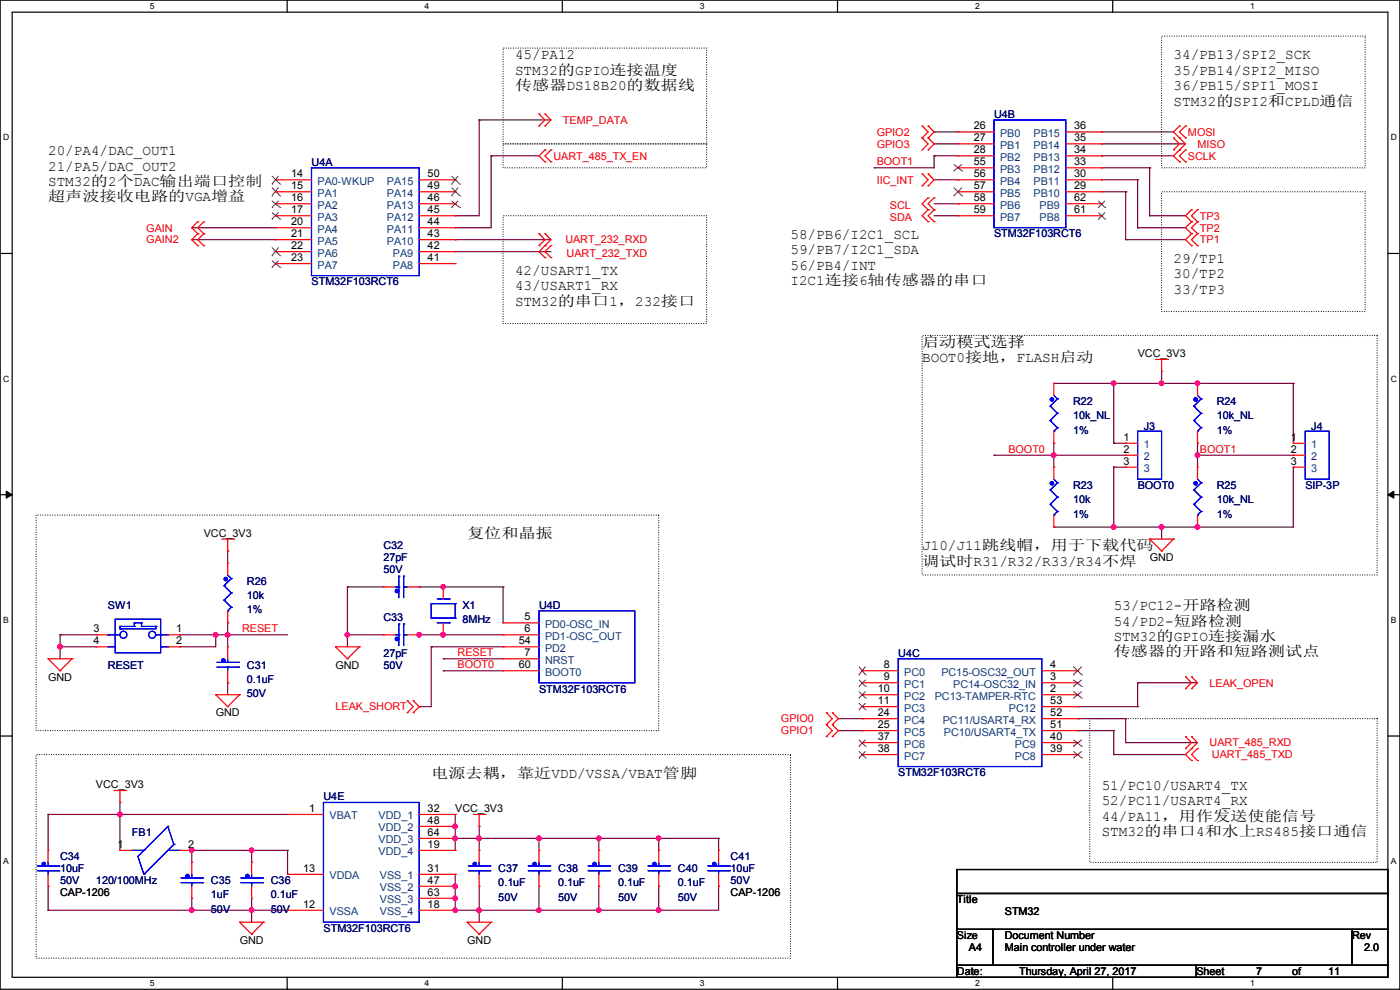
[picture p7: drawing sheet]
<svg xmlns="http://www.w3.org/2000/svg" width="297mm" height="210mm" viewBox="0 0 297 210" stroke-linecap="round" stroke-linejoin="round" font-family="sans-serif">
<path d="M0 0h297v209.8h-297zM2.6 2.6h291.8v204.7h-291.8z" fill="none" stroke="#000" stroke-width=".25"/>
<g fill="#fff">
<path d="M31.7 .3h1v2h-1z"/>
<path d="M31.7 207.6h1v1.9h-1z"/>
</g>
<path d="M60.9 0v2.6M60.9 207.3v2.5" fill="none" stroke="#000" stroke-width=".25"/>
<g fill="#fff">
<path d="M90.1 .3h1v2h-1z"/>
<path d="M90.1 207.6h1v1.9h-1z"/>
</g>
<path d="M119.3 0v2.6M119.3 207.3v2.5" fill="none" stroke="#000" stroke-width=".25"/>
<g fill="#fff">
<path d="M148.5 .3h.9v2h-.9z"/>
<path d="M148.5 207.6h.9v1.9h-.9z"/>
</g>
<path d="M177.7 0v2.6M177.7 207.3v2.5" fill="none" stroke="#000" stroke-width=".25"/>
<g fill="#fff">
<path d="M206.8 .3h1v2h-1z"/>
<path d="M206.8 207.6h1v1.9h-1z"/>
</g>
<path d="M236.1 0v2.6M236.1 207.3v2.5" fill="none" stroke="#000" stroke-width=".25"/>
<g fill="#fff">
<path d="M265.2 .3h1v2h-1z"/>
<path d="M265.2 207.6h1v1.9h-1z"/>
<path d="M.7 28.2h1.2v1.9h-1.2z"/>
<path d="M295.1 28.2h1.2v1.9h-1.2z"/>
<path d="M.7 79.3h1.2v2h-1.2z"/>
<path d="M295.1 79.3h1.2v2h-1.2z"/>
</g>
<path d="M0 53.8h2.6M294.4 53.8h2.6" fill="none" stroke="#000" stroke-width=".25"/>
<g fill="#fff">
<path d="M.7 130.5h1.2v2h-1.2z"/>
<path d="M295.1 130.5h1.1v2h-1.1z"/>
</g>
<path d="M0 104.9h2.6M294.4 104.9h2.6" fill="none" stroke="#000" stroke-width=".25"/>
<path d="M1.3 104.2l1.3 .7-1.3 .8zM294.4 104.9l1.3-.7v1.5z" fill="#000" stroke="#000" stroke-width=".21"/>
<g fill="#fff">
<path d="M.7 181.7h1.2v2h-1.2z"/>
<path d="M295.1 181.7h1.1v2h-1.1z"/>
</g>
<path d="M0 156.1h2.6M294.4 156.1h2.6M203 184.4h91.4v5.1h-91.4zM203 189.5h91.4v7.6h-91.4zM203 197.1h7.6v7.7h-7.6zM210.6 197.1h76.2v7.7h-76.2zM286.8 197.1h7.6v7.7h-7.6zM203 204.8h50.8v2.5h-50.8zM253.8 204.8h40.6v2.5h-40.6z" fill="none" stroke="#000" stroke-width=".25"/>
<path d="M106.7 10.2h43.2v20.3h-43.2zM246.4 7.7h43.2v27.9h-43.2zM106.7 30.5h43.2v5.1h-43.2zM106.7 45.8h43.2v22.8h-43.2zM246.4 40.7h43.2v25.4h-43.2zM195.6 71.2h96.5v50.8h-96.5zM7.7 109.3h132v45.7h-132zM231.2 152.4h60.9v30.5h-60.9zM7.7 160.1h160v43.1h-160z" fill="none" stroke="#000" stroke-width=".25" stroke-dasharray="0 .5"/>
<g fill="none" stroke="#800040" stroke-width=".25">
<path d="M101.6 25.4h.1M101.6 25.4v20.4h-5M101.6 25.4h15.3M104.2 33.1h.1M104.2 33.1h10.1M104.2 33.1v15.2h-7.6M185.5 35.6h.1M198.2 28h.1M198.2 30.5h.1M198.2 33.1h.1M198.2 33.1h5M198.2 30.5h5"/>
<path d="M198.2 28h5M198.2 38.1h5M198.2 33.1v2.5h-12.7M203.2 38.1h.1M233.7 33.1h.1M233.7 30.5h.1M233.7 28h.1M233.7 33.1h15.3M233.7 30.5h17.8M233.7 28h15.3M233.7 38.1h7.6M233.7 35.6h10.2"/>
<path d="M241.3 38.1h.1M241.3 38.1v10.2M243.9 35.6h.1M243.9 35.6v10.2M40.7 50.8h.1M40.7 48.3h.1M40.7 50.8h17.8M40.7 48.3h17.8M96.6 48.3h.1M96.6 45.8h.1M96.6 50.8h.1M96.6 53.4h.1"/>
<path d="M96.6 50.8h20.3M96.6 53.4h20.3M198.2 45.8h5M198.2 43.2h5M203.2 43.2h.1M203.2 45.8h.1M233.7 40.7h5.1M238.8 40.7h.1M238.8 50.8h.1M238.8 50.8h12.7M238.8 40.7v10.1M241.3 48.3h.1"/>
<path d="M241.3 48.3h10.2M243.9 45.8h.1M243.9 45.8h7.6M246.4 78.8h.1M246.4 78.8v2.5M210.9 96.6h.1M210.9 96.6h27.9M223.6 96.6h.1M223.6 81.3h.1M223.6 94h.1M223.6 81.3h50.8M223.6 94v5.1"/>
<path d="M236.3 81.3h.1M236.3 99.1h.1M236.3 94h.1M236.3 81.3v12.7M236.3 99.1v12.7M236.3 94h2.5M236.3 99.1h2.5M246.4 81.3h.1M254 81.3h.1M254 96.6h.1M254 94h.1M254 94v5.1"/>
<path d="M254 96.6h20.4M274.4 81.3h.1M274.4 99.1h.1M274.4 99.1v12.7h-50.8M274.4 81.3v12.7M48.3 116.9h.1M48.3 116.9v2.5M223.6 111.8h.1M236.3 111.8h.1M246.4 111.8h.1M246.4 111.8v2.5M254 111.8h.1"/>
<path d="M12.7 137.2h.1M12.7 134.7h.1M12.7 134.7h7.7M12.7 134.7v5M12.7 137.2h7.7M38.1 137.2h.1M38.1 134.7h.1M38.1 134.7h22.9M45.8 134.7h.1M45.8 134.7v2.5h-7.7M48.3 132.1h.1M48.3 134.7h.1"/>
<path d="M48.3 132.1v5.1M73.7 134.7h.1M73.7 124.5h.1M73.7 134.7h7.6M73.7 124.5v12.7M73.7 124.5h7.6M88.9 124.5h.1M88.9 134.7h.1M88.9 134.7h17.8M88.9 124.5h17.8M91.5 137.2h.1M91.5 137.2h15.2"/>
<path d="M91.5 137.2v12.7h-2.6M94 134.7h.1M94 124.5h.1M94 139.7h.1M94 139.7h12.7M106.7 124.5h.1M106.7 124.5v7.6M48.3 144.8h.1M48.3 144.8v2.6M88.9 149.9h.1M94 142.3h.1M94 142.3h12.7"/>
<path d="M177.8 155h5.1M177.8 152.4h5.1M182.9 152.4h.1M182.9 155h.1M228.6 155h.1M228.6 152.4h.1M228.6 155h7.7M228.6 152.4h10.2M228.6 149.9h12.7M236.3 155h.1M236.3 155v5.1M238.8 152.4h.1"/>
<path d="M238.8 157.5h.1M238.8 152.4v5.1M238.8 157.5h15.2M241.3 144.8h.1M241.3 149.9h.1M241.3 144.8h12.7M241.3 144.8v5.1M10.2 172.8h.1M10.2 172.8h50.8M10.2 172.8v7.6M25.4 172.8h.1M25.4 170.2h.1"/>
<path d="M25.4 170.2v10.2M96.6 177.8h.1M96.6 175.3h.1M96.6 172.8h.1M96.6 172.8v7.6M96.6 177.8h55.8M101.6 175.3h.1M101.6 177.8h.1M101.6 175.3v5.1M114.3 177.8h.1M114.3 177.8v2.6M127 177.8h.1"/>
<path d="M127 177.8v2.6M139.7 177.8h.1M139.7 177.8v2.6M152.4 177.8h.1M152.4 177.8v2.6M236.3 160.1h.1M236.3 160.1h15.2M10.2 188h.1M10.2 193.1h.1M10.2 193.1h50.8M10.2 188v5.1M40.7 193.1h.1"/>
<path d="M40.7 180.4h.1M40.7 180.4h20.3M40.7 180.4v2.5M40.7 190.5v2.6M53.4 180.4h.1M53.4 193.1h.1M53.4 180.4v2.5M53.4 190.5v5.1M61 180.4h.1M61 180.4v5.1M96.6 185.5h.1M96.6 190.5h.1"/>
<path d="M96.6 193.1h.1M96.6 188h.1M96.6 185.5v7.6M101.6 193.1h.1M101.6 188v7.6M114.3 193.1h.1M114.3 188v5.1M127 193.1h.1M127 188v5.1M139.7 193.1h.1M139.7 188v5.1M152.4 188h.1"/>
<path d="M152.4 188v5.1h-55.8"/>
</g>
<g fill="#f0f" stroke="#f0f" stroke-width=".25">
<circle cx="139.7" cy="193.1" r=".49"/>
<circle cx="96.5" cy="177.8" r=".49"/>
<circle cx="96.5" cy="175.3" r=".49"/>
<circle cx="101.6" cy="177.8" r=".49"/>
<circle cx="96.5" cy="190.5" r=".49"/>
<circle cx="96.5" cy="193.1" r=".49"/>
<circle cx="53.4" cy="180.4" r=".49"/>
<circle cx="139.7" cy="177.8" r=".49"/>
<circle cx="53.4" cy="193.1" r=".49"/>
<circle cx="40.7" cy="193.1" r=".49"/>
<circle cx="96.5" cy="188" r=".49"/>
<circle cx="25.4" cy="172.7" r=".49"/>
<circle cx="94" cy="134.6" r=".49"/>
<circle cx="73.7" cy="134.6" r=".49"/>
<circle cx="94" cy="124.5" r=".49"/>
<circle cx="12.7" cy="137.2" r=".49"/>
<circle cx="48.3" cy="134.6" r=".49"/>
<circle cx="45.7" cy="134.6" r=".49"/>
<circle cx="88.9" cy="134.6" r=".49"/>
<circle cx="254" cy="81.3" r=".49"/>
<circle cx="254" cy="96.5" r=".49"/>
<circle cx="246.4" cy="111.8" r=".49"/>
<circle cx="254" cy="111.8" r=".49"/>
<circle cx="236.2" cy="81.3" r=".49"/>
<circle cx="223.5" cy="96.5" r=".49"/>
<circle cx="236.2" cy="111.8" r=".49"/>
<circle cx="246.4" cy="81.3" r=".49"/>
<circle cx="40.7" cy="180.4" r=".49"/>
<circle cx="114.3" cy="177.8" r=".49"/>
<circle cx="127" cy="177.8" r=".49"/>
<circle cx="127" cy="193.1" r=".49"/>
<circle cx="114.3" cy="193.1" r=".49"/>
<circle cx="101.6" cy="193.1" r=".49"/>
</g>
<g fill="none" stroke="#f00" stroke-width=".25">
<path d="M58.5 38.1h.1M58.5 38.1h7.6M88.9 38.1h7.7M96.6 38.1h.1M114.3 26.7h.1M114.3 24.2h.1M114.3 24.2l1.3 1.2-1.3 1.3M115.6 31.8h.1M115.6 34.3h.1M115.6 24.2h.1M115.6 26.7h.1M115.6 31.8l-1.3 1.3 1.3 1.2"/>
<path d="M115.6 24.2l1.3 1.2-1.3 1.3M116.9 34.3h.1M116.9 31.8h.1M116.9 31.8l-1.3 1.3 1.3 1.2M195.6 29.3h.1M195.6 26.7h.1M195.6 31.8h.1M195.6 39.4h.1M195.6 36.9h.1M195.6 26.7l1.3 1.3-1.3 1.3M195.6 29.3l1.3 1.2-1.3 1.3M195.6 36.9l1.3 1.2-1.3 1.3"/>
<path d="M196.9 26.7h.1M196.9 29.3h.1M196.9 31.8h.1M196.9 36.9h.1M196.9 39.4h.1M196.9 26.7l1.3 1.3-1.3 1.3M196.9 29.3l1.3 1.2-1.3 1.3M196.9 36.9l1.3 1.2-1.3 1.3M203.2 28h.1M203.2 30.5h.1M203.2 33.1h.1M203.2 35.6h.1"/>
<path d="M203.2 38.1h.1M203.2 38.1h7.7M203.2 28h7.7M203.2 30.5h7.7M203.2 33.1h7.7M203.2 35.6h7.7M226.1 38.1h7.6M226.1 28h7.6M226.1 30.5h7.6M226.1 33.1h7.6M226.1 35.6h7.6M233.7 38.1h.1"/>
<path d="M233.7 35.6h.1M233.7 33.1h.1M233.7 30.5h.1M233.7 28h.1M249 31.8h.1M249 29.3h.1M249 29.3l1.2 1.2-1.2 1.3M250.2 31.8h.1M250.2 34.3h.1M250.2 26.7h.1M250.2 29.3h.1M250.2 26.7l-1.2 1.3 2.5 2.5-2.5 2.6 1.2 1.2"/>
<path d="M251.5 34.3h.1M251.5 31.8h.1M251.5 29.3h.1M251.5 26.7h.1M251.5 31.8l-1.3 1.3 1.3 1.2M251.5 26.7l-1.3 1.3 1.3 1.3M42 49.6h.1M42 52.1h.1M42 47h.1M42 49.6l-1.3 1.2 1.3 1.3M42 47l-1.3 1.3 1.3 1.3M43.2 52.1h.1"/>
<path d="M43.2 49.6h.1M43.2 47h.1M43.2 49.6l-1.2 1.2 1.2 1.3M43.2 47l-1.2 1.3 1.2 1.3M58.5 40.7h.1M58.5 43.2h.1M58.5 45.8h.1M58.5 48.3h.1M58.5 50.8h.1M58.5 53.4h.1M58.5 55.9h.1M58.5 40.7h7.6"/>
<path d="M58.5 43.2h7.6M58.5 45.8h7.6M58.5 48.3h7.6M58.5 50.8h7.6M58.5 53.4h7.6M58.5 55.9h7.6M88.9 40.7h7.7M88.9 43.2h7.7M88.9 45.8h7.7M88.9 48.3h7.7M88.9 50.8h7.7M88.9 53.4h7.7"/>
<path d="M88.9 55.9h7.7M96.6 55.9h.1M96.6 53.4h.1M96.6 50.8h.1M96.6 48.3h.1M96.6 45.8h.1M96.6 43.2h.1M96.6 40.7h.1M114.3 52.1h.1M114.3 49.6h.1M114.3 49.6l1.3 1.2-1.3 1.3M115.6 52.1h.1"/>
<path d="M115.6 54.7h.1M115.6 49.6h.1M115.6 49.6l1.3 1.2-2.6 2.6 1.3 1.3M116.9 52.1h.1M116.9 54.7h.1M116.9 52.1l-1.3 1.3 1.3 1.3M196.9 42h.1M196.9 44.5h.1M196.9 47h.1M196.9 42l-1.3 1.2 1.3 1.3M196.9 44.5l-1.3 1.3 1.3 1.2M198.2 42h.1"/>
<path d="M198.2 44.5h.1M198.2 47h.1M198.2 42l-1.3 1.2 1.3 1.3M198.2 44.5l-1.3 1.3 1.3 1.2M203.2 40.7h.1M203.2 43.2h.1M203.2 45.8h.1M203.2 40.7h7.7M203.2 43.2h7.7M203.2 45.8h7.7M226.1 40.7h7.6M226.1 43.2h7.6"/>
<path d="M226.1 45.8h7.6M233.7 45.8h.1M233.7 43.2h.1M233.7 40.7h.1M252.8 47h.1M252.8 49.6h.1M252.8 44.5h.1M252.8 52.1h.1M252.8 47l-1.3 1.3 1.3 1.3M252.8 44.5l-1.3 1.3 1.3 1.2M252.8 49.6l-1.3 1.2 1.3 1.3M254 49.6h.1"/>
<path d="M254 47h.1M254 44.5h.1M254 52.1h.1M254 47l-1.2 1.3 1.2 1.3M254 44.5l-1.2 1.3 1.2 1.2M254 49.6l-1.2 1.2 1.2 1.3M245.2 76.2h2.5M246.4 78.8h.1M246.4 76.2v2.6M247.7 76.2h.1M223.6 99.1h.1M223.6 81.3h.1"/>
<path d="M223.6 94h.1M223.6 81.3v2.6M223.6 91.5v2.5M223.6 99.1v2.5M238.8 94h.1M238.8 96.6h.1M238.8 99.1h.1M238.8 94h2.5M238.8 96.6h2.5M238.8 99.1h2.5M254 99.1h.1M254 81.3h.1"/>
<path d="M254 94h.1M254 81.3v2.6M254 91.5v2.5M254 99.1v2.5M274.4 94h.1M274.4 96.6h.1M274.4 99.1h.1M274.4 94h2.5M274.4 96.6h2.5M274.4 99.1h2.5M47 114.3h2.6M48.3 116.9h.1"/>
<path d="M48.3 119.4h.1M48.3 114.3v2.6M48.3 119.4v2.6M49.6 114.3h.1M223.6 111.8h.1M223.6 109.3v2.5M243.9 114.3h.1M243.9 114.3h5.1M243.9 114.3l2.5 2.6M246.4 116.9h.1M249 114.3h.1M249 114.3l-2.6 2.6"/>
<path d="M254 111.8h.1M254 109.3v2.5M10.2 139.7h.1M10.2 139.7h5.1M10.2 139.7l2.5 2.6M15.3 139.7h.1M15.3 139.7l-2.6 2.6M20.4 134.7h.1M20.4 137.2h.1M20.4 137.2h2.5M20.4 134.7h2.5M35.6 137.2h2.5"/>
<path d="M35.6 134.7h2.5M38.1 134.7h.1M38.1 137.2h.1M48.3 132.1h.1M48.3 137.2h.1M48.3 129.6v2.5M48.3 137.2v2.5M71.2 137.2h.1M71.2 137.2h5M71.2 137.2l2.5 2.5M73.7 139.7h.1M76.2 137.2h.1"/>
<path d="M76.2 137.2l-2.5 2.5M81.3 124.5h.1M81.3 134.7h.1M81.3 134.7h2.6M81.3 124.5h2.6M86.4 134.7h2.5M86.4 124.5h2.5M88.9 124.5h.1M88.9 134.7h.1M94 134.7h.1M94 124.5h.1M94 124.5v2.5"/>
<path d="M94 132.1v2.6M106.7 132.1h.1M106.7 134.7h.1M106.7 139.7h.1M106.7 137.2h.1M106.7 137.2h7.6M106.7 139.7h7.6M106.7 134.7h7.6M106.7 132.1h7.6M12.7 142.3h.1M45.8 147.4h.1M45.8 147.4h5"/>
<path d="M45.8 147.4l2.5 2.5M48.3 149.9h.1M48.3 144.8h.1M48.3 142.3v2.5M50.8 147.4h.1M50.8 147.4l-2.5 2.5M86.4 151.2h.1M86.4 148.6h.1M86.4 148.6l1.3 1.3-1.3 1.3M87.7 148.6h.1M87.7 151.2h.1M87.7 148.6l1.2 1.3-1.2 1.3"/>
<path d="M106.7 142.3h.1M106.7 142.3h7.6M175.3 153.7h.1M175.3 151.2h.1M175.3 156.3h.1M175.3 151.2l1.3 1.2-1.3 1.3M175.3 153.7l1.3 1.3-1.3 1.3M176.6 151.2h.1M176.6 153.7h.1M176.6 156.3h.1M176.6 151.2l1.2 1.2-1.2 1.3M176.6 153.7l1.2 1.3-1.2 1.3"/>
<path d="M182.9 142.3h.1M182.9 144.8h.1M182.9 147.4h.1M182.9 149.9h.1M182.9 152.4h.1M182.9 155h.1M182.9 157.5h.1M182.9 147.4h7.6M182.9 142.3h7.6M182.9 144.8h7.6M182.9 149.9h7.6M182.9 152.4h7.6"/>
<path d="M182.9 155h7.6M182.9 157.5h7.6M221 147.4h7.6M221 142.3h7.6M221 144.8h7.6M221 149.9h7.6M221 152.4h7.6M221 155h7.6M221 157.5h7.6M228.6 157.5h.1M228.6 155h.1M228.6 152.4h.1"/>
<path d="M228.6 149.9h.1M228.6 147.4h.1M228.6 144.8h.1M228.6 142.3h.1M251.5 158.8h.1M251.5 156.3h.1M251.5 146.1h.1M251.5 143.6h.1M251.5 156.3l1.3 1.2-1.3 1.3M251.5 143.6l1.3 1.2-1.3 1.3M252.8 156.3h.1M252.8 158.8h.1"/>
<path d="M252.8 143.6h.1M252.8 146.1h.1M252.8 156.3l1.2 1.2-2.5 2.6 1.3 1.2M252.8 143.6l1.2 1.2-1.2 1.3M254 158.8h.1M254 158.8l-1.2 1.3 1.2 1.2M24.2 167.7h2.5M25.4 170.2h.1M25.4 167.7v2.5M26.7 167.7h.1M61 172.8h.1M61 172.8h7.6"/>
<path d="M88.9 172.8h7.7M88.9 175.3h7.7M88.9 177.8h7.7M96.6 172.8h.1M96.6 175.3h.1M96.6 177.8h.1M100.4 172.8h2.5M101.6 175.3h.1M101.6 172.8v2.5M102.9 172.8h.1M182.9 160.1h.1M182.9 160.1h7.6"/>
<path d="M221 160.1h7.6M228.6 160.1h.1M252.8 161.3h.1M254 161.3h.1M10.2 180.4h.1M10.2 188h.1M10.2 180.4v2.5M10.2 185.5v2.5M25.4 180.4h.1M25.4 180.4h2.6M38.1 180.4h2.6M40.7 180.4h.1"/>
<path d="M40.7 182.9h.1M40.7 190.5h.1M40.7 182.9v2.6M40.7 188v2.5M50.8 195.6h.1M50.8 195.6h5.1M50.8 195.6l2.6 2.6M53.4 198.2h.1M53.4 182.9h.1M53.4 190.5h.1M53.4 182.9v2.6M53.4 188v2.5"/>
<path d="M55.9 195.6h.1M55.9 195.6l-2.5 2.6M61 193.1h.1M61 185.5h.1M61 193.1h7.6M61 185.5h7.6M88.9 180.4h7.7M88.9 193.1h7.7M88.9 185.5h7.7M88.9 188h7.7M88.9 190.5h7.7M96.6 193.1h.1"/>
<path d="M96.6 180.4h.1M96.6 185.5h.1M96.6 188h.1M96.6 190.5h.1M99.1 195.6h.1M99.1 195.6h5.1M99.1 195.6l2.5 2.6M101.6 198.2h.1M101.6 180.4h.1M101.6 188h.1M101.6 180.4v2.5M101.6 185.5v2.5"/>
<path d="M104.2 195.6h.1M104.2 195.6l-2.6 2.6M114.3 180.4h.1M114.3 188h.1M114.3 180.4v2.5M114.3 185.5v2.5M127 180.4h.1M127 188h.1M127 180.4v2.5M127 185.5v2.5M139.7 180.4h.1M139.7 188h.1"/>
<path d="M139.7 180.4v2.5M139.7 185.5v2.5M152.4 180.4h.1M152.4 188h.1M152.4 180.4v2.5M152.4 185.5v2.5"/>
</g>
<g fill="none" stroke="#00f" stroke-width=".25">
<path d="M66.1 35.6h22.8v22.9h-22.8zM210.9 25.4h15.2v22.9h-15.2zM222.8 86.1h.1M222.8 89.2h.1M222.8 86.1l1.5 1.6M222.8 89.2l1.5 1.5M223.6 91.5h.1M223.6 83.9l.7 .7M224.3 84.6h.1M224.3 87.7h.1M224.3 90.7h.1M224.3 84.6l-1.5 1.5"/>
<path d="M224.3 87.7l-1.5 1.5M224.3 90.7l-.7 .8M241.3 91.5h5.1v10.1h-5.1zM253.3 86.1h.1M253.3 89.2h.1M253.3 86.1l1.5 1.6M253.3 89.2l1.5 1.5M254 91.5h.1M254 83.9l.8 .7M254.8 84.6h.1M254.8 87.7h.1M254.8 90.7h.1"/>
<path d="M254.8 84.6l-1.5 1.5M254.8 87.7l-1.5 1.5M254.8 90.7l-.8 .8M276.9 91.5h5.1v10.1h-5.1zM222.8 103.9h.1M222.8 107h.1M222.8 103.9l1.5 1.6M222.8 107l1.5 1.5M223.6 109.3h.1M223.6 101.6l.7 .8M224.3 102.4h.1M224.3 105.5h.1"/>
<path d="M224.3 108.5h.1M224.3 102.4l-1.5 1.5M224.3 105.5l-1.5 1.5M224.3 108.5l-.7 .8M253.3 103.9h.1M253.3 107h.1M253.3 103.9l1.5 1.6M253.3 107l1.5 1.5M254 109.3h.1M254 101.6l.8 .8M254.8 102.4h.1M254.8 105.5h.1"/>
<path d="M254.8 108.5h.1M254.8 102.4l-1.5 1.5M254.8 105.5l-1.5 1.5M254.8 108.5l-.8 .8M22.9 134.7h.1M22.9 137.2h.1M22.9 134.7h2.5M22.9 137.2h1.5M24.4 131.4h9.7v7.1h-9.7zM25.4 133.4h.1M25.4 132.9h.1M25.4 132.9v.5"/>
<path d="M25.4 132.9h3.1M28.5 132.9h.1M28.5 132.1h.1M28.5 132.1v.8M28.5 132.1h1.5M30 132.1h.1M30 132.9h.1M30 132.9h3.1M30 132.1v.8M33.1 132.9h.1M33.1 132.9v.5h-7.7M33.1 134.7h2.5"/>
<path d="M34.1 137.2h1.5M35.6 134.7h.1M35.6 137.2h.1M47.5 124.2h.1M47.5 127.3h.1M47.5 124.2l1.6 1.6M47.5 127.3l1.6 1.5M48.3 129.6h.1M48.3 122l.8 .7M48.3 139.7v.8M49.1 122.7h.1M49.1 125.8h.1"/>
<path d="M49.1 128.8h.1M49.1 122.7l-1.6 1.5M49.1 125.8l-1.6 1.5M49.1 128.8l-.8 .8M83.9 134.7h.7M83.9 124.5h.7M84.6 122.2h.1M84.6 124.5h.1M84.6 132.4h.1M84.6 134.7h.1M84.6 122.2v4.6M84.6 132.4v4.5"/>
<path d="M85.6 122.2h.1M85.6 124.5h.1M85.6 132.4h.1M85.6 134.7h.1M85.6 134.7h.8M85.6 122.2v4.6M85.6 132.4v4.5M85.6 124.5h.8M91.5 128.1h.1M91.5 131.1h.1M91.5 131.1h5.1M91.5 128.1h5.1"/>
<path d="M91.5 128.1v3M92.8 132.1h2.5M92.8 127h2.5M95.3 132.1h.1M95.3 127h.1M96.6 131.1h.1M96.6 128.1h.1M96.6 128.1v3M114.3 129.6h20.4v15.2h-20.4zM190.5 139.7h30.5v22.9h-30.5zM46 141.5h4.6M46 140.5h4.6"/>
<path d="M48.3 141.5h.1M48.3 140.5h.1M48.3 141.5v.8M50.6 141.5h.1M50.6 140.5h.1M35.6 175.3h.1M35.6 175.3l-6.3 6.4 1.2 3.8M35.6 175.3l1.3 3.8M36.9 179.1h.1M36.9 179.1l-6.4 6.4M68.6 170.2h20.3v25.4h-20.3zM7.9 184.7h4.6"/>
<path d="M7.9 183.7h4.6M10.2 184.7h.1M10.2 183.7h.1M10.2 182.9v.8M10.2 184.7v.8M12.5 184.7h.1M12.5 183.7h.1M28 180.4h2.5M30.5 185.5h.1M30.5 180.4h.1M35.6 180.4h2.5M38.1 180.4h.1"/>
<path d="M38.4 187.2h4.6M38.4 186.2h4.6M40.7 187.2h.1M40.7 186.2h.1M40.7 185.5v.7M40.7 187.2v.8M43 187.2h.1M43 186.2h.1M51.1 187.2h4.6M51.1 186.2h4.6M53.4 187.2h.1M53.4 186.2h.1"/>
<path d="M53.4 185.5v.7M53.4 187.2v.8M55.7 187.2h.1M55.7 186.2h.1M99.4 184.7h4.5M99.4 183.7h4.5M101.6 184.7h.1M101.6 183.7h.1M101.6 182.9v.8M101.6 184.7v.8M103.9 184.7h.1M103.9 183.7h.1"/>
<path d="M112.1 184.7h4.5M112.1 183.7h4.5M114.3 184.7h.1M114.3 183.7h.1M114.3 182.9v.8M114.3 184.7v.8M116.6 184.7h.1M116.6 183.7h.1M124.8 184.7h4.5M124.8 183.7h4.5M127 184.7h.1M127 183.7h.1"/>
<path d="M127 182.9v.8M127 184.7v.8M129.3 184.7h.1M129.3 183.7h.1M137.5 184.7h4.5M137.5 183.7h4.5M139.7 184.7h.1M139.7 183.7h.1M139.7 182.9v.8M139.7 184.7v.8M142 184.7h.1M142 183.7h.1"/>
<path d="M150.2 184.7h4.5M150.2 183.7h4.5M152.4 184.7h.1M152.4 183.7h.1M152.4 182.9v.8M152.4 184.7v.8M154.7 184.7h.1M154.7 183.7h.1"/>
<circle cx="26.2" cy="134.6" r=".74"/>
<circle cx="32.3" cy="134.6" r=".74"/>
</g>
<g fill="#00f" stroke="#00f" stroke-width=".25">
<circle cx="223.2" cy="102.5" r=".36"/>
<circle cx="113.4" cy="183.3" r=".36"/>
<circle cx="39.8" cy="185.8" r=".36"/>
<circle cx="84.2" cy="125.4" r=".36"/>
<circle cx="223.2" cy="84.7" r=".36"/>
<circle cx="52.5" cy="185.8" r=".36"/>
<circle cx="253.6" cy="102.5" r=".36"/>
<circle cx="9.3" cy="183.3" r=".36"/>
<circle cx="100.7" cy="183.3" r=".36"/>
<circle cx="84.2" cy="135.5" r=".36"/>
<circle cx="138.8" cy="183.3" r=".36"/>
<circle cx="47.9" cy="122.8" r=".36"/>
<circle cx="47.4" cy="140.1" r=".36"/>
<circle cx="253.6" cy="84.7" r=".36"/>
<circle cx="126.1" cy="183.3" r=".36"/>
<circle cx="151.5" cy="183.3" r=".36"/>
</g>
<g fill="none" stroke="#804000" stroke-width=".21">
<path d="M57.7 39.1h.1M57.7 37.3l1.7 1.8M57.7 39.8l1.7 1.7M59.1 37.3l-1.4 1.8M59.1 39.8l-1.4 1.7M59.4 39.1h.1M95.8 39.1h.1M95.8 39.8l1.7 1.7M95.8 37.3l1.7 1.8M97.2 39.8l-1.4 1.7M97.2 37.3l-1.4 1.8M97.5 39.1h.1"/>
<path d="M202.3 36.3h.1M202.3 34.8l1.8 1.5M202.3 39.8l1.8 1.7M204.1 36.3h.1M204.1 34.8l-1.8 1.5M204.1 39.8l-1.8 1.7M57.7 41.5h.1M57.7 44h.1M57.7 46.5h.1M57.7 54.2h.1M57.7 56.7h.1M57.7 42.6l1.7 1.4"/>
<path d="M57.7 45.1l1.7 1.4M57.7 52.5l1.7 1.7M57.7 55.3l1.7 1.4M59.1 42.6l-1.4 1.4M59.1 45.1l-1.4 1.4M59.1 52.5l-1.4 1.7M59.1 55.3l-1.4 1.4M59.4 41.5h.1M59.4 44h.1M59.4 46.5h.1M59.4 54.2h.1M59.4 56.7h.1"/>
<path d="M95.8 44h.1M95.8 41.5h.1M95.8 42.6l1.7 1.4M97.2 42.6l-1.4 1.4M97.5 44h.1M97.5 41.5h.1M202.3 41.5h.1M204.1 41.5h.1M233 46.5h.1M233 44h.1M233 45.1l1.4 1.4M233 42.6l1.4 1.4"/>
<path d="M234.4 46.5h.1M234.4 44h.1M234.4 45.1l-1.4 1.4M234.4 42.6l-1.4 1.4M182.2 143.1h.1M182.2 145.6h.1M182.2 148.1h.1M182.2 150.6h.1M182.2 158.3h.1M182.2 141.4l1.4 1.7M182.2 144.2l1.4 1.4M182.2 146.7l1.4 1.4"/>
<path d="M182.2 149.1l1.4 1.5M182.2 156.9l1.4 1.4M182.2 159.4l1.4 1.4M183.6 143.1h.1M183.6 145.6h.1M183.6 148.1h.1M183.6 150.6h.1M183.6 158.3h.1M183.6 141.4l-1.4 1.7M183.6 144.2l-1.4 1.4M183.6 146.7l-1.4 1.4M183.6 149.1l-1.4 1.5"/>
<path d="M183.6 156.9l-1.4 1.4M183.6 159.4l-1.4 1.4M227.7 158.3h.1M227.7 148.1h.1M227.7 145.6h.1M227.7 143.1h.1M227.7 159.4l1.8 1.4M227.7 156.9l1.8 1.4M227.7 146.7l1.8 1.4M227.7 144.2l1.8 1.4M227.7 141.4l1.8 1.7M229.5 158.3h.1"/>
<path d="M229.5 148.1h.1M229.5 145.6h.1M229.5 143.1h.1M229.5 159.4l-1.8 1.4M229.5 156.9l-1.8 1.4M229.5 146.7l-1.8 1.4M229.5 144.2l-1.8 1.4M229.5 141.4l-1.8 1.7M182.2 160.8h.1M183.6 160.8h.1M227.7 160.8h.1M229.5 160.8h.1"/>
</g>
<g font-size="3">
<text x="109.3" y="12.6">45/PA12</text>
<text x="109.3" y="15.9">STM32的GPIO连接温度</text>
<text x="249" y="12.6">34/PB13/SPI2_SCK</text>
<text x="249" y="15.9">35/PB14/SPI2_MISO</text>
<text x="109.3" y="19.1">传感器DS18B20的数据线</text>
<text x="249" y="19.1">36/PB15/SPI1_MOSI</text>
<text x="249" y="22.4">STM32的SPI2和CPLD通信</text>
<text x="10.2" y="32.9">20/PA4/DAC_OUT1</text>
<text x="10.2" y="36.2">21/PA5/DAC_OUT2</text>
<text x="10.2" y="39.5">STM32的2个DAC输出端口控制</text>
<text x="10.2" y="42.7">超声波接收电路的VGA增益</text>
<text x="167.7" y="50.7">58/PB6/I2C1_SCL</text>
<text x="167.7" y="54">59/PB7/I2C1_SDA</text>
<text x="109.3" y="58.3">42/USART1_TX</text>
<text x="167.7" y="57.2">56/PB4/INT</text>
<text x="249" y="55.8">29/TP1</text>
<text x="249" y="59.1">30/TP2</text>
<text x="109.3" y="61.6">43/USART1_RX</text>
<text x="109.3" y="64.9">STM32的串口1，232接口</text>
<text x="167.7" y="60.5">I2C1连接6轴传感器的串口</text>
<text x="249" y="62.3">33/TP3</text>
<text x="195.6" y="76.8">BOOT0接地，FLASH启动</text>
<text x="195.6" y="73.6">启动模式选择</text>
<text x="99.1" y="114.2">复位和晶振</text>
<text x="195.6" y="116.8">J10/J11跳线帽，用于下载代码</text>
<text x="195.6" y="120">调试时R31/R32/R33/R34不焊</text>
<text x="236.3" y="129.5">53/PC12-开路检测</text>
<text x="236.3" y="132.7">54/PD2-短路检测</text>
<text x="236.3" y="136">STM32的GPIO连接漏水</text>
<text x="236.3" y="139.2">传感器的开路和短路测试点</text>
<text x="91.5" y="165">电源去耦，靠近VDD/VSSA/VBAT管脚</text>
<text x="233.7" y="167.6">51/PC10/USART4_TX</text>
<text x="233.7" y="170.8">52/PC11/USART4_RX</text>
<text x="233.7" y="174.1">44/PA11，用作发送使能信号</text>
<text x="233.7" y="177.3">STM32的串口4和水上RS485接口通信</text>
</g>
<g font-size="2.3" fill="#f00">
<text x="119.4" y="26.2">TEMP_DATA</text>
<text x="186" y="28.8">GPIO2</text>
<text x="252" y="28.8">MOSI</text>
<text x="117.4" y="33.9">UART_485_TX_EN</text>
<text x="186" y="35.1">BOOT1</text>
<text x="186" y="31.3">GPIO3</text>
<text x="252" y="33.9">SCLK</text>
<text x="254.1" y="31.3">MISO</text>
<text x="186" y="38.9">IIC_INT</text>
<text x="188.8" y="44.3">SCL</text>
<text x="188.8" y="46.8">SDA</text>
<text x="254.6" y="46.6">TP3</text>
<text x="31" y="51.6">GAIN2</text>
<text x="31" y="49.1">GAIN</text>
<text x="119.9" y="51.6">UART_232_RXD</text>
<text x="254.6" y="49.1">TP2</text>
<text x="254.6" y="51.6">TP1</text>
<text x="120.2" y="54.4">UART_232_TXD</text>
<text x="213.9" y="96.1">BOOT0</text>
<text x="254.6" y="96.1">BOOT1</text>
<text x="51.4" y="134.2">RESET</text>
<text x="97.1" y="139.2">RESET</text>
<text x="97.1" y="141.8">BOOT0</text>
<text x="256.6" y="145.6">LEAK_OPEN</text>
<text x="71.2" y="150.7">LEAK_SHORT</text>
<text x="165.7" y="153.2">GPIO0</text>
<text x="165.7" y="155.8">GPIO1</text>
<text x="256.6" y="158.3">UART_485_RXD</text>
<text x="257.1" y="160.9">UART_485_TXD</text>
</g>
<g font-size="2.3">
<text x="206.6" y="27.4">26</text>
<text x="206.6" y="30">27</text>
<text x="227.9" y="30">35</text>
<text x="227.9" y="27.4">36</text>
<text x="206.6" y="32.5">28</text>
<text x="206.6" y="35.1">55</text>
<text x="227.9" y="35.1">33</text>
<text x="227.9" y="32.5">34</text>
<text x="61.8" y="37.6">14</text>
<text x="61.8" y="40.1">15</text>
<text x="90.7" y="40.1">49</text>
<text x="90.7" y="37.6">50</text>
<text x="206.6" y="37.6">56</text>
<text x="206.6" y="40.1">57</text>
<text x="227.9" y="40.1">29</text>
<text x="227.9" y="37.6">30</text>
<text x="61.8" y="42.7">16</text>
<text x="61.8" y="45.2">17</text>
<text x="61.8" y="47.8">20</text>
<text x="90.7" y="47.8">44</text>
<text x="90.7" y="45.2">45</text>
<text x="90.7" y="42.7">46</text>
<text x="206.6" y="42.7">58</text>
<text x="206.6" y="45.2">59</text>
<text x="227.9" y="45.2">61</text>
<text x="227.9" y="42.7">62</text>
<text x="61.8" y="50.3">21</text>
<text x="61.8" y="52.8">22</text>
<text x="90.7" y="52.8">42</text>
<text x="90.7" y="50.3">43</text>
<text x="61.8" y="55.4">23</text>
<text x="90.7" y="55.4">41</text>
<text x="241.4" y="75.8">VCC_3V3</text>
<text x="238.3" y="93.5">1</text>
<text x="273.9" y="93.5">1</text>
<text x="238.3" y="96">2</text>
<text x="238.3" y="98.6">3</text>
<text x="273.9" y="96">2</text>
<text x="273.9" y="98.6">3</text>
<text x="43.2" y="113.9">VCC_3V3</text>
<text x="243.9" y="119">GND</text>
<text x="111.3" y="131.6">5</text>
<text x="19.9" y="134.1">3</text>
<text x="19.9" y="136.7">4</text>
<text x="37.4" y="134.1">1</text>
<text x="37.4" y="136.7">2</text>
<text x="110" y="136.7">54</text>
<text x="111.3" y="134.1">6</text>
<text x="71.2" y="141.8">GND</text>
<text x="110" y="141.7">60</text>
<text x="111.3" y="139.2">7</text>
<text x="187.5" y="141.7">8</text>
<text x="222.8" y="141.7">4</text>
<text x="10.2" y="144.4">GND</text>
<text x="186.2" y="146.8">10</text>
<text x="186.2" y="149.4">11</text>
<text x="187.5" y="144.3">9</text>
<text x="222.8" y="149.4">53</text>
<text x="222.8" y="146.8">2</text>
<text x="222.8" y="144.3">3</text>
<text x="45.8" y="152">GND</text>
<text x="186.2" y="151.9">24</text>
<text x="186.2" y="154.4">25</text>
<text x="222.8" y="154.4">51</text>
<text x="222.8" y="151.9">52</text>
<text x="186.2" y="157">37</text>
<text x="186.2" y="159.5">38</text>
<text x="222.8" y="159.5">39</text>
<text x="222.8" y="157">40</text>
<text x="20.4" y="167.2">VCC_3V3</text>
<text x="65.6" y="172.2">1</text>
<text x="90.7" y="172.2">32</text>
<text x="96.6" y="172.3">VCC_3V3</text>
<text x="24.9" y="179.8">1</text>
<text x="39.9" y="179.8">2</text>
<text x="90.7" y="179.8">19</text>
<text x="90.7" y="174.8">48</text>
<text x="90.7" y="177.3">64</text>
<text x="64.3" y="184.9">13</text>
<text x="90.7" y="184.9">31</text>
<text x="12.7" y="190.1">CAP-1206</text>
<text x="90.7" y="187.5">47</text>
<text x="90.7" y="190">63</text>
<text x="155" y="190.1">CAP-1206</text>
<text x="203" y="191.6">Title</text>
<text x="64.3" y="192.5">12</text>
<text x="90.7" y="192.5">18</text>
<text x="213.2" y="194.1">STM32</text>
<text x="50.8" y="200.2">GND</text>
<text x="99.1" y="200.2">GND</text>
<text x="203" y="199.2">Size</text>
<text x="205.5" y="201.8">A4</text>
<text x="213.2" y="199.2">Document Number</text>
<text x="213.2" y="201.8">Main controller under water</text>
<text x="286.8" y="199.2">Rev</text>
<text x="289.4" y="201.8">2.0</text>
<text x="203" y="206.8">Date:</text>
<text x="216.2" y="206.8">Thursday, April 27, 2017</text>
<text x="253.8" y="206.8">Sheet</text>
<text x="266.5" y="206.8">7</text>
<text x="274.1" y="206.8">of</text>
<text x="281.7" y="206.8">11</text>
</g>
<g font-size="2.3" fill="#000080">
<text x="210.9" y="25">U4B</text>
<text x="66.1" y="35.1">U4A</text>
<text x="210.9" y="50.4">STM32F103RCT6</text>
<text x="66.1" y="60.5">STM32F103RCT6</text>
<text x="227.6" y="85.9">R22</text>
<text x="227.6" y="89">10k_NL</text>
<text x="258.1" y="85.9">R24</text>
<text x="258.1" y="89">10k_NL</text>
<text x="227.6" y="92">1%</text>
<text x="242.6" y="91.3">J3</text>
<text x="258.1" y="92">1%</text>
<text x="278.2" y="91.3">J4</text>
<text x="227.6" y="103.7">R23</text>
<text x="227.6" y="106.8">10k</text>
<text x="241.4" y="103.7">BOOT0</text>
<text x="258.1" y="103.7">R25</text>
<text x="258.1" y="106.8">10k_NL</text>
<text x="276.9" y="103.7">SIP-3P</text>
<text x="227.6" y="109.8">1%</text>
<text x="258.1" y="109.8">1%</text>
<text x="81.3" y="116.4">C32</text>
<text x="81.3" y="119">27pF</text>
<text x="52.4" y="124">R26</text>
<text x="81.3" y="121.5">50V</text>
<text x="22.9" y="129.1">SW1</text>
<text x="52.4" y="127.1">10k</text>
<text x="52.4" y="130.1">1%</text>
<text x="81.3" y="131.7">C33</text>
<text x="98.1" y="129.1">X1</text>
<text x="114.4" y="129.1">U4D</text>
<text x="98.1" y="132.2">8MHz</text>
<text x="22.9" y="141.8">RESET</text>
<text x="52.4" y="141.8">C31</text>
<text x="81.3" y="139.3">27pF</text>
<text x="81.3" y="141.8">50V</text>
<text x="190.6" y="139.3">U4C</text>
<text x="52.4" y="144.9">0.1uF</text>
<text x="52.4" y="147.9">50V</text>
<text x="114.4" y="146.9">STM32F103RCT6</text>
<text x="190.6" y="164.7">STM32F103RCT6</text>
<text x="68.6" y="169.8">U4E</text>
<text x="28" y="177.4">FB1</text>
<text x="12.7" y="182.5">C34</text>
<text x="12.7" y="185">10uF</text>
<text x="105.7" y="185">C37</text>
<text x="118.4" y="185">C38</text>
<text x="131.1" y="185">C39</text>
<text x="143.8" y="185">C40</text>
<text x="155" y="182.5">C41</text>
<text x="155" y="185">10uF</text>
<text x="12.7" y="187.5">50V</text>
<text x="20.4" y="187.5">120/100MHz</text>
<text x="44.7" y="187.5">C35</text>
<text x="44.7" y="190.6">1uF</text>
<text x="57.5" y="187.5">C36</text>
<text x="57.5" y="190.6">0.1uF</text>
<text x="105.7" y="188">0.1uF</text>
<text x="105.7" y="191.1">50V</text>
<text x="118.4" y="188">0.1uF</text>
<text x="118.4" y="191.1">50V</text>
<text x="131.1" y="188">0.1uF</text>
<text x="131.1" y="191.1">50V</text>
<text x="143.8" y="188">0.1uF</text>
<text x="143.8" y="191.1">50V</text>
<text x="155" y="187.5">50V</text>
<text x="44.7" y="193.6">50V</text>
<text x="57.5" y="193.6">50V</text>
<text x="68.6" y="197.7">STM32F103RCT6</text>
</g>
<g font-size="2.3" fill="#004080">
<text x="212.1" y="29">PB0</text>
<text x="219.3" y="29">PB15</text>
<text x="212.1" y="31.6">PB1</text>
<text x="212.1" y="34.1">PB2</text>
<text x="219.3" y="34.1">PB13</text>
<text x="219.3" y="31.6">PB14</text>
<text x="67.4" y="39.2">PA0-WKUP</text>
<text x="67.4" y="41.7">PA1</text>
<text x="82.1" y="41.7">PA14</text>
<text x="82.1" y="39.2">PA15</text>
<text x="212.1" y="36.7">PB3</text>
<text x="212.1" y="39.2">PB4</text>
<text x="212.1" y="41.7">PB5</text>
<text x="219.3" y="41.7">PB10</text>
<text x="219.3" y="39.2">PB11</text>
<text x="219.3" y="36.7">PB12</text>
<text x="67.4" y="44.3">PA2</text>
<text x="67.4" y="46.8">PA3</text>
<text x="82.1" y="46.8">PA12</text>
<text x="82.1" y="44.3">PA13</text>
<text x="212.1" y="44.3">PB6</text>
<text x="212.1" y="46.8">PB7</text>
<text x="220.5" y="46.8">PB8</text>
<text x="220.5" y="44.3">PB9</text>
<text x="67.4" y="49.4">PA4</text>
<text x="67.4" y="51.9">PA5</text>
<text x="82.1" y="51.9">PA10</text>
<text x="82.1" y="49.4">PA11</text>
<text x="67.4" y="54.4">PA6</text>
<text x="67.4" y="57">PA7</text>
<text x="83.4" y="57">PA8</text>
<text x="83.4" y="54.4">PA9</text>
<text x="242.6" y="95.1">1</text>
<text x="278.2" y="95.1">1</text>
<text x="242.6" y="97.6">2</text>
<text x="242.6" y="100.2">3</text>
<text x="278.2" y="97.6">2</text>
<text x="278.2" y="100.2">3</text>
<text x="115.6" y="133.2">PD0-OSC_IN</text>
<text x="115.6" y="135.7">PD1-OSC_OUT</text>
<text x="115.6" y="140.8">NRST</text>
<text x="115.6" y="138.3">PD2</text>
<text x="115.6" y="143.3">BOOT0</text>
<text x="191.8" y="143.3">PC0</text>
<text x="199.7" y="143.3">PC15-OSC32_OUT</text>
<text x="191.8" y="145.9">PC1</text>
<text x="191.8" y="148.4">PC2</text>
<text x="198.3" y="148.4">PC13-TAMPER-RTC</text>
<text x="202.2" y="145.9">PC14-OSC32_IN</text>
<text x="191.8" y="151">PC3</text>
<text x="191.8" y="153.5">PC4</text>
<text x="200" y="153.5">PC11/USART4_RX</text>
<text x="214.1" y="151">PC12</text>
<text x="191.8" y="156">PC5</text>
<text x="191.8" y="158.6">PC6</text>
<text x="191.8" y="161.1">PC7</text>
<text x="200.2" y="156">PC10/USART4_TX</text>
<text x="215.3" y="161.1">PC8</text>
<text x="215.3" y="158.6">PC9</text>
<text x="69.9" y="173.8">VBAT</text>
<text x="80.3" y="173.8">VDD_1</text>
<text x="80.3" y="176.4">VDD_2</text>
<text x="80.3" y="178.9">VDD_3</text>
<text x="80.3" y="181.4">VDD_4</text>
<text x="69.9" y="186.5">VDDA</text>
<text x="80.6" y="186.5">VSS_1</text>
<text x="80.6" y="189.1">VSS_2</text>
<text x="80.6" y="191.6">VSS_3</text>
<text x="69.9" y="194.1">VSSA</text>
<text x="80.6" y="194.1">VSS_4</text>
</g>
<g font-size="1.8">
<text x="31.8" y="1.9">5</text>
<text x="90.1" y="1.9">4</text>
<text x="148.5" y="1.9">3</text>
<text x="206.8" y="1.9">2</text>
<text x="265.2" y="1.9">1</text>
<text x=".7" y="29.8">D</text>
<text x="295.1" y="29.8">D</text>
<text x=".7" y="80.9">C</text>
<text x="295.1" y="80.9">C</text>
<text x=".7" y="132.1">B</text>
<text x="295.1" y="132.1">B</text>
<text x=".7" y="183.3">A</text>
<text x="295.1" y="183.3">A</text>
<text x="31.8" y="209.2">5</text>
<text x="90.1" y="209.2">4</text>
<text x="148.5" y="209.2">3</text>
<text x="206.8" y="209.2">2</text>
<text x="265.2" y="209.2">1</text>
</g>
</svg>
